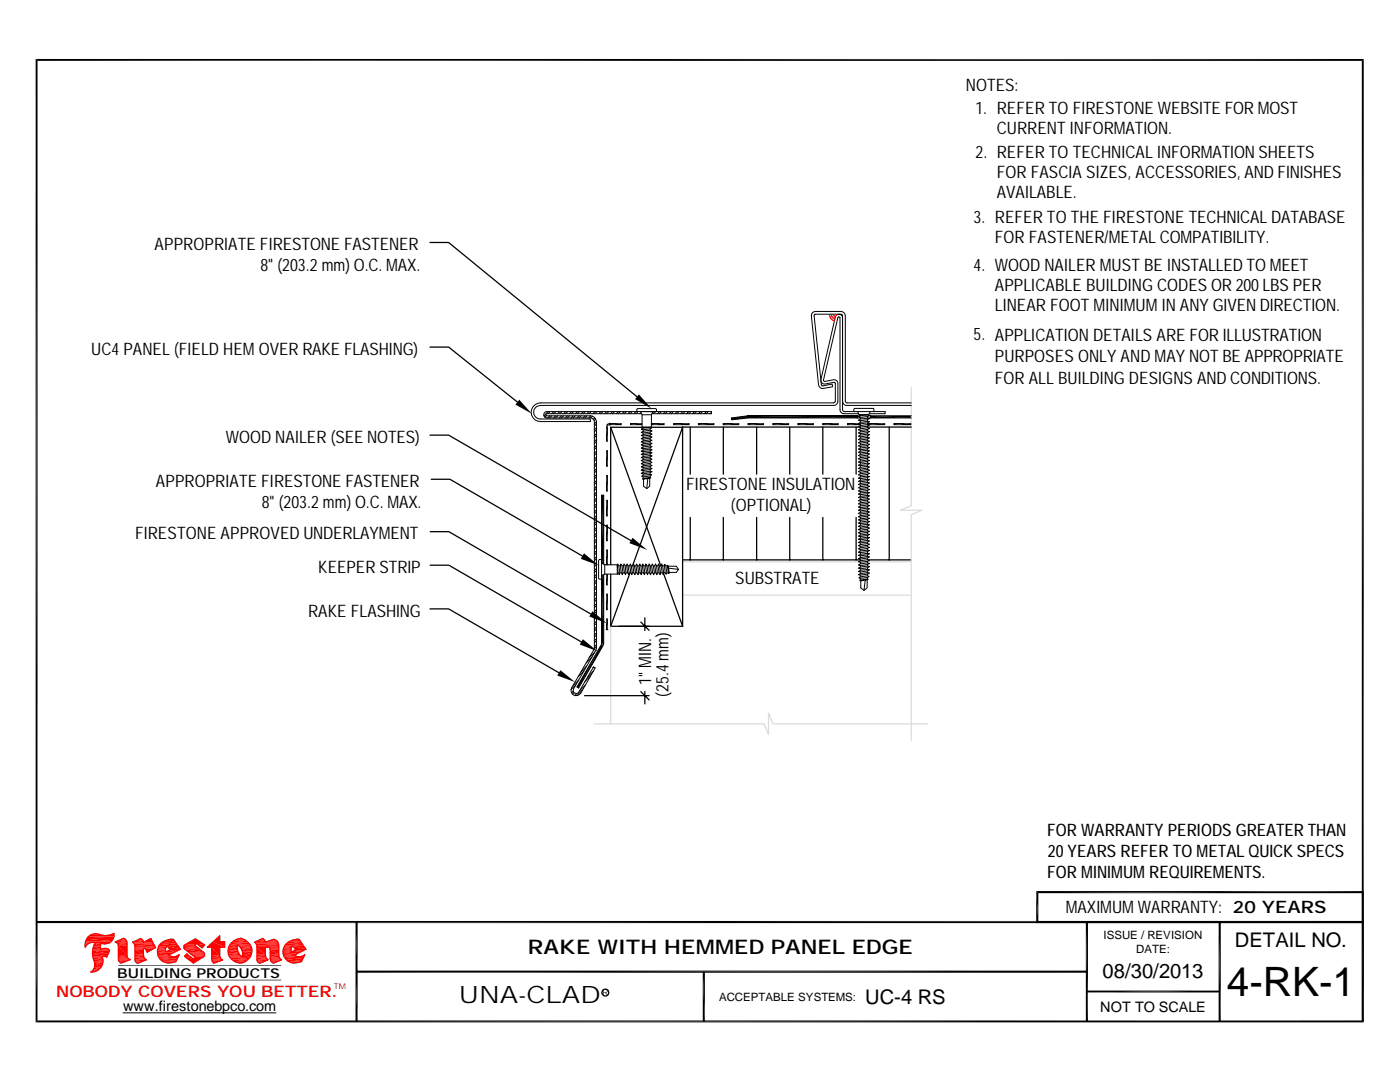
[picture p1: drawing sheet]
<svg xmlns="http://www.w3.org/2000/svg" width="279mm" height="216mm" viewBox="0 0 279 216" stroke-linecap="round" stroke-linejoin="round" font-family="sans-serif">
<g fill="none" stroke="#000" stroke-width=".25">
<path d="M85.8 48.4h3.7l37.6 30.8M85.8 69.3h3.7l13.8 10.9M85.8 86.8h3.7l36.4 21.1M86.1 95.6h3.7l26.4 15.4M121.9 85.3h14.3M121.9 85.3v27.4M121.9 85.3l10 27.6M136.2 85.2h35.5M137.8 85.2v9.4M144.4 85.2v9.4M151 85.2v9.4M157.6 85.2v9.4"/>
<path d="M164.2 85.2v9.4M170.9 85.2v9.4M173.1 85.2h8.8M177.5 85.2v26.5M85.9 106.1h3.7l28.3 16.4M85.9 112.8h3.7l26.4 15.3M121.9 114.6v10.4M125.7 114.3l-3.8 10.7M126.2 112.9l10-27.6v39.7M132.4 114.4l3.8 10.6M136.2 111.7h35.5M137.8 103.3v8.4"/>
<path d="M144.4 103.3v8.4M151 103.3v8.4M157.6 103.3v8.4M164.2 103.3v8.4M170.9 103.3v8.4M173.2 111.7h8.7M85.8 121.5h3.7l22 12.7M116.7 138.8h12.8M121.9 125h14.3M127.9 124.1l1.6 1.7M127.9 138l1.6 1.7M128.7 123.3v2.5"/>
<path d="M128.7 138v2.5"/>
</g>
<path d="M181.9 77.3v23.6l-2.2 .9h4.3l-2.1 .9v45M136.2 112.1h35.2M136.2 118.7h45.7M173.1 112.1h8.8M121.9 125v19.4M118.6 144.4h33.9l.9 2.2v-4.3l.9 2.1h30.9" fill="none" stroke="#dcdcdc" stroke-width=".25"/>
<g fill="none" stroke="#000" stroke-width=".2">
<path d="M168.1 63.4a.73 .73 0 0 0-.6-.7 .73 .73 0 0 0-.8 .5l-2.9 12.5a.73 .73 0 0 0 .9 .9l1.9-.3 .1 3.8-.1 .2-58.7 .1a1.86 1.86 0 0 0-1.9 1.9 1.86 1.86 0 0 0 1.9 1.8h9.9v-.5h-9.9a1.35 1.35 0 0 1-1.4-1.3 1.35 1.35 0 0 1 1.4-1.4h58.5a.87 .87 0 0 0 .8-.8v-3.6a.73 .73 0 0 0-.8-.7l-1.8 .3-.3-.1 2.9-12.6 .2-.2 .2 .2v18.3a.79 .79 0 0 0 .8 .8h3M109 82.9l-.3 .3M109.4 82.1l-.9 .9M109.7 83l-.4 .4M109.8 82.1l-.4 .4M110.1 83l-.4 .4M110.5 82.1l-.4 .4M110.9 83l-.4 .4M111 82.1l-.5 .4M111.3 83l-.4 .4M111.7 82.1l-.4 .4M112.1 83l-.5 .4"/>
<path d="M112.1 82.1l-.4 .4M112.5 83l-.4 .4M112.9 82.1l-.4 .4M113.2 83l-.4 .4M113.3 82.1l-.4 .4M113.6 83l-.4 .4M114 82.1l-.4 .4M114.4 83l-.4 .4M114.5 82.1l-.5 .4M114.8 83l-.4 .4M115.2 82.1l-.4 .4M115.6 83l-.5 .4"/>
<path d="M115.7 82.1l-.5 .4M116 83l-.4 .4M116.4 82.1l-.4 .4M116.8 83l-.5 .4M116.8 82.1l-.4 .4M117.1 83l-.3 .4M117.6 82.1l-.5 .4M117.9 83l-.4 .4M118 82.1l-.4 .4M118.2 83.1l-.3 .3M118.7 83.4l-.3 .3M118.7 82.1l-.4 .4"/>
<path d="M118.9 83.6l-.3 .3M119 84.6l-.4 .4M119 85.8l-.4 .4M119 86.9l-.4 .4M119 88.1l-.4 .4M119 89.3l-.4 .4M119 90.4l-.4 .4M119 91.6l-.4 .4M119 92.8l-.4 .4M119 93.9l-.4 .5M119 95.1l-.4 .4M119 96.3l-.4 .4"/>
<path d="M119 97.5l-.4 .4M119 98.6l-.4 .4M119 99.8l-.4 .4M119 84.2l-.4 .4M119 85.3l-.4 .5M119 86.5l-.4 .4M119 87.7l-.4 .4M119 88.9l-.4 .4M119 90l-.4 .4M119 91.2l-.4 .4M119 92.4l-.4 .4M119 93.5l-.4 .4"/>
<path d="M119 94.7l-.4 .4M119 95.9l-.4 .4M119 97l-.4 .5M119 98.2l-.4 .4M119 99.4l-.4 .4M119.1 82.1l-.4 .4M119.9 82.1l-.4 .4M120.3 82.1l-.4 .4M121.1 82.1l-.5 .4M121.5 82.1l-.4 .4M121.7 84.4v.4M122.3 82.1l-.5 .4"/>
<path d="M122.6 82.1l-.3 .4M123.4 82.1l-.4 .4M123.8 82.1l-.4 .4M124.6 82.1l-.4 .4M125 82.1l-.4 .4M125.7 82.1l-.4 .4M126.2 82.1l-.5 .4M126.9 82.1l-.4 .4M127.2 81.5h3.7l.1 .5-.1 .1h-3.7l-.1-.1zM127.2 82.1h-18.1a.64 .64 0 0 0-.6 .7 .64 .64 0 0 0 .6 .6h8.7a.79 .79 0 0 1 .8 .8v45.1l-4.5 7.9a1.05 1.05 0 0 0 .4 1.5 1.05 1.05 0 0 0 1.4-.4l2.9-5-.4-.2-2.9 5a.62 .62 0 0 1-.8 .2 .62 .62 0 0 1-.2-.8l4.5-8.2v-45.3M127.3 82.1l-.4 .4M127.8 82.1h14.2v.4h-11.9"/>
<path d="M127.8 82.1l.3 .7h1.9M127.9 82.3l-.2 .2M128 85.6l.4-.2 1.4-.1h.3l-.3 .3-1.4 .2zM128 86.3l.4-.2 1.4-.2 .3 .1-.3 .2-1.4 .2zM128 86.9l.4-.2 1.4-.2 .3 .1-.3 .2-1.4 .2zM128 87.5l.4-.2 1.4-.2 .3 .1-.3 .2-1.4 .2zM128 88.2l.4-.2 1.4-.2h.3l-.3 .3-1.4 .2zM128 88.8l.4-.2 1.4-.2 .3 .1-.3 .2-1.4 .2zM128 89.4l.4-.2 1.4-.2 .3 .1-.3 .2-1.4 .2zM128 90l.4-.2 1.4-.2 .3 .1-.3 .3-1.4 .1zM128 90.7l.4-.2 1.4-.2h.3l-.3 .3-1.4 .2zM128 91.3l.4-.2 1.4-.2 .3 .1-.3 .2-1.4 .2z"/>
<path d="M128 91.9l.4-.2 1.4-.2 .3 .1-.3 .2-1.4 .2zM128 92.5l.4-.2 1.4-.2 .3 .1-.3 .3-1.4 .2zM128 93.2l.4-.2 1.4-.2 .3 .1-.3 .2-1.4 .2zM128 93.8l.4-.2 1.4-.2 .3 .1-.3 .2-1.4 .2zM128 94.4l.4-.2 1.4-.2 .3 .1-.3 .2-1.4 .2zM128 82.5h-18.9l-.2 .3 .2 .2h8.7a1.27 1.27 0 0 1 1.2 1.2M128.1 95l.3-.2 1.6-.1-.2 .3-1.4 .2zM128.1 82.8v2.5M128.1 85.3l.3 .1M128.2 95.6l.2-.1 1.5-.2zM128.4 85.8v.3M128.4 86.4v.3"/>
<path d="M128.4 87v.3M128.4 87.6v.4M128.4 88.3v.3M128.4 88.9v.3M128.4 89.5v.3M128.4 90.1v.4M128.4 90.8v.3M128.4 91.4v.3M128.4 92v.3M128.4 92.7v.3M128.4 93.3v.3M128.4 93.9v.3"/>
<path d="M128.4 94.5v.3M128.4 95.2v.3M129.3 95.5l-.2 2M129.7 95.4v1.6l-.6 .5-.7-.5v-1.4M129.8 85.6v.3M129.8 86.2v.3M129.8 86.8v.3M129.8 87.4v.4M129.8 88.1v.3M129.8 88.7v.3M129.8 89.3v.3M129.8 90v.3"/>
<path d="M129.8 90.6v.3M129.8 91.2v.3M129.8 91.8v.3M129.8 92.5v.3M129.8 93.1v.3M129.8 93.7v.3M129.8 94.3v.4M129.8 95v.2M130 82.8v2.5h-1.9M130 84.4v.4M130.3 82.1l-.3 .7M130.4 82.1l-.2 .3"/>
<path d="M130.9 82.1l-.5 .4M131.6 82.1l-.4 .4M132 82.1l-.4 .4M132.8 82.1l-.5 .4M133.2 82.1l-.4 .4M133.9 82.1l-.4 .4M134.4 82.1l-.5 .4M135.1 82.1l-.4 .4M135.5 82.1l-.4 .4M136.3 82.1l-.5 .4M136.7 82.1l-.4 .4M137.5 82.1l-.5 .4"/>
<path d="M137.9 82.1l-.4 .4M138.6 82.1l-.4 .4M139 82.1l-.4 .4M139.8 82.1l-.4 .4M140.2 82.1l-.4 .4M141 82.1l-.5 .4M141.4 82.1l-.4 .4M142 82.3l-.3 .2M168.1 80.1a.87 .87 0 0 0 .9 .8h12.9M170.5 81.5h3.8l.1 .5-.1 .1h-3.8l-.1-.1zM171.1 83v.4M171.2 82.1l.2 .7h2"/>
<path d="M171.3 83.2l.4-.2 1.4-.2 .4 .1-.4 .2-1.4 .2zM171.7 100v.3l-.4 .2 .4 .1 1.4-.1 .4-.3-.4-.1-1.4 .2M171.7 99.4v.3l-.4 .2 .4 .1 1.4-.2 .4-.2-.4-.1-1.4 .2M171.7 98.7v.4l-.4 .2 .4 .1 1.4-.3 .4-.2-.4-.1-1.4 .3M171.7 98.1v.3l-.4 .2 .4 .1 1.4-.2 .4-.2-.4-.1-1.4 .2M171.7 97.5v.2l-.4 .3 .4 .1 1.4-.2 .4-.2-.4-.2-1.4 .2M171.7 96.8v.3l-.4 .2 .4 .2 1.4-.3 .4-.2-.4-.1-1.4 .2M171.7 96.1v.4l-.4 .2 .4 .1 1.4-.2 .4-.2-.4-.1-1.4 .2M171.7 95.5v.3l-.4 .3h.4l1.4-.2 .4-.2-.4-.1-1.4 .2M171.7 94.9v.3l-.4 .2 .4 .1 1.4-.2 .4-.2-.4-.1-1.4 .2M171.7 94.2v.3l-.4 .2 .4 .2 1.4-.2 .4-.3-.4-.1-1.4 .2M171.7 93.6v.3l-.4 .2 .4 .1 1.4-.2 .4-.2-.4-.1-1.4 .2"/>
<path d="M171.7 92.9v.4l-.4 .2 .4 .1 1.4-.2 .4-.2-.4-.2-1.4 .3M171.7 92.3v.3l-.4 .2 .4 .1 1.4-.1 .4-.3-.4-.1-1.4 .2M171.7 91.7v.3l-.4 .2 .4 .1 1.4-.2 .4-.2-.4-.1-1.4 .2M171.7 91v.3l-.4 .3 .4 .1 1.4-.3 .4-.2-.4-.1-1.4 .2M171.7 90.4v.3l-.4 .2 .4 .1 1.4-.2 .4-.2-.4-.1-1.4 .2M171.7 89.7v.3l-.4 .3 .4 .1 1.4-.2 .4-.2-.4-.2-1.4 .2M171.7 89.1v.3l-.4 .2 .4 .1 1.4-.2 .4-.2-.4-.1-1.4 .2M171.7 88.4v.4l-.4 .2 .4 .1 1.4-.2 .4-.3h-.4l-1.4 .2M171.7 87.8v.3l-.4 .2 .4 .1 1.4-.2 .4-.2-.4-.1-1.4 .2M171.7 87.2v.3l-.4 .2 .4 .1 1.4-.2 .4-.2-.4-.1-1.4 .2M171.7 86.5v.3l-.4 .2 .4 .2 1.4-.2 .4-.3-.4-.1-1.4 .2M171.7 85.9v.3l-.4 .2 .4 .1 1.4-.2 .4-.2-.4-.1-1.4 .2"/>
<path d="M171.7 85.2v.4l-.4 .2 .4 .1 1.4-.2 .4-.2-.4-.2-1.4 .3M171.7 84.6v.3l-.4 .2 .4 .1 1.4-.2 .4-.2-.4-.1-1.4 .2M171.7 83.9v.4l-.4 .2 .4 .1 1.4-.2 .4-.2-.4-.1-1.4 .2M171.7 83.3v.3l-.4 .3h.4l1.4-.2 .4-.2-.4-.1-1.4 .2M173.1 83.1v.3h8.8M173.1 83.7v.4M173.1 84.4v.4M173.1 85v.3M173.1 85.7v.3M173.1 86.3v.3M173.1 87v.3M173.1 87.6v.3"/>
<path d="M173.1 88.2v.4M173.1 88.9v.3M173.1 89.5v.3M173.1 90.2v.3M173.1 90.8v.3M173.1 91.4v.4M173.1 92.1v.3M173.1 92.8v.2M173.1 93.4v.3M173.1 94v.3M173.1 94.7v.3M173.1 95.3v.3"/>
<path d="M173.1 95.9v.4M173.1 96.6v.3M173.1 97.2v.3M173.1 97.9v.3M173.1 98.5v.3M173.1 99.1v.4M173.1 99.8v.3M173.4 83h8.5M173.7 82.1l-.3 .7h-2l.3 .2h-22.5l-3.2 .4v.4l3.3-.4h22.4M173.8 83v.4M174.3 82.1h2.4v.4h-3.2M181.9 80.4l-13-.1-.2-.3v-17.1a.88 .88 0 0 0-.8-.8h-5.2a.8 .8 0 0 0-.8 .9l1.5 13.8a.8 .8 0 0 0 .9 .7l1.9-.3-.1-.6-1.9 .4h-.2l-.1-.2-1.4-14 5.4-.1 .2 .2v18.8l.1 .3 .4 .1h1.9"/>
<path d="M119 101l-.4 .4M119 102.2l-.4 .3M119 103.3l-.4 .4M119 104.5l-.4 .4M119 105.6l-.4 .4M119 106.8l-.4 .4M119 108l-.4 .4M119 109.1l-.4 .5M119 110.3l-.4 .4M119 111.5l-.4 .4M119 112.6l-.4 .5M119 113.8l-.4 .5"/>
<path d="M119 115l-.4 .4M119 116.2l-.4 .4M119 117.3l-.4 .5M119 118.5l-.4 .4M119 119.7l-.4 .4M119 100.5l-.4 .5M119 101.7l-.4 .5M119 102.9l-.4 .4M119 104.1l-.4 .4M119 105.2l-.4 .4M119 106.4l-.4 .4M119 107.6l-.4 .4"/>
<path d="M119 108.8l-.4 .3M119 109.9l-.4 .4M119 111.1l-.4 .4M119 112.2l-.4 .4M119 113.4l-.4 .4M119 114.6l-.4 .4M119 115.7l-.4 .5M119 116.9l-.4 .4M119 118.1l-.4 .4M119 119.3l-.4 .4M119.5 111.8l.1-.2 .5 .2v3.7l-.2 .1-.4-.1zM120.1 112.4l.6 .3"/>
<path d="M120.1 111.8v-13h.4v13.8M120.5 114.6v13.8l-5 8.9-.4-.2 4.9-8.5 .1-13.1M120.7 112.7h2.5v1.9M120.7 112.7v1.9l-.6 .3M120.7 114.6h2.5M120.9 112.7h.4M123.3 112.5l.2 .4 .2 1.4-.1 .4-.2-.4-.2-1.4zM123.4 114.3l-.2 .3M123.5 112.9h.3M123.7 114.3h.3M123.9 112.5l.2 .4 .2 1.4-.1 .4-.2-.4-.2-1.4zM124.1 112.9h.3"/>
<path d="M124.3 114.3h.3M124.5 112.5l.3 .4 .1 1.4-.1 .4-.2-.4-.2-1.4zM124.8 112.9h.3M124.9 114.3h.4M125.1 112.5l.2 .4 .3 1.4-.1 .4-.2-.4-.2-1.4zM125.3 112.9h.4M125.6 114.3h.3M125.8 112.5l.2 .4 .2 1.4-.1 .4-.2-.4-.2-1.4zM126 112.9h.3M126.2 114.3h.3M126.4 112.5l.2 .4 .2 1.4-.1 .4-.2-.4-.2-1.4zM126.6 112.9h.3"/>
<path d="M126.8 114.3h.3M127 112.5l.3 .4 .2 1.4-.2 .4-.2-.4-.2-1.4zM127.3 112.9h.3M127.5 114.3h.3M127.7 112.5l.2 .4 .2 1.4-.1 .4-.2-.4-.2-1.4zM127.9 112.9h.3M128.1 114.3h.3M128.3 112.5l.2 .4 .2 1.4-.1 .4-.2-.4-.2-1.4zM128.5 112.9h.3M128.7 114.3h.3M128.9 112.5l.2 .4 .2 1.4-.1 .4-.2-.4-.2-1.4zM129.1 112.9h.4"/>
<path d="M129.3 114.3h.3M129.5 112.5l.3 .4 .2 1.4-.2 .4-.2-.4-.1-1.4zM129.8 112.9h.2M130 114.3h.3M130.2 112.5l.2 .4 .2 1.4-.1 .4-.2-.4-.3-1.4zM130.4 112.9h.3M130.6 114.3h.3M130.8 112.5l.2 .4 .2 1.4-.1 .4-.2-.4-.2-1.4zM131 112.9h.3M131.2 114.3h.3M131.4 112.5l.2 .4 .2 1.4-.1 .4-.2-.4-.2-1.4zM131.6 112.9h.4"/>
<path d="M131.8 114.3h.4M132 112.5l.2 .4 .3 1.4-.1 .4-.2-.4-.2-1.4zM132.2 112.9h.4M132.5 114.3h.3M132.7 112.6l.2 .3 .2 1.4-.1 .3-.2-.3zM132.9 112.9h.3M133.1 114.3h.3M133.3 112.8l.3 1.5-.1 .2zM133.3 113h1.7l.4 .6-.4 .6h-1.4M133.4 113.4l2 .2M171.3 103.8l.4-.3 1.4-.2 .4 .1-.4 .2-1.4 .2zM171.3 104.4l.4-.2 1.4-.2 .4 .1-.4 .2-1.4 .2z"/>
<path d="M171.3 105l.4-.2 1.4-.2 .4 .1-.4 .2-1.4 .3zM171.3 105.7l.4-.2 1.4-.3 .4 .2-.4 .2-1.4 .2zM171.3 113.4l.4-.2 1.4-.3 .4 .2-.4 .2-1.4 .2zM171.3 114l.4-.2 1.4-.2 .4 .1-.4 .2-1.4 .2zM171.3 114.7l.4-.2 1.4-.2h.4l-.4 .3-1.4 .2zM171.3 106.3l.4-.2 1.4-.2 .4 .1-.4 .2-1.4 .2zM171.3 107l.4-.2 1.4-.2h.4l-.4 .2-1.4 .3zM171.3 107.6l.4-.2 1.4-.2 .4 .1-.4 .2-1.4 .2zM171.3 108.2l.4-.2 1.4-.2 .4 .1-.4 .3-1.4 .1zM171.3 108.9l.4-.2 1.4-.2 .4 .1-.4 .2-1.4 .2zM171.3 109.5l.4-.2 1.4-.2 .4 .1-.4 .2-1.4 .2zM171.3 110.2l.4-.3 1.4-.1 .4 .1-.4 .2-1.4 .2z"/>
<path d="M171.3 110.8l.4-.2 1.4-.2 .4 .1-.4 .2-1.4 .2zM171.3 111.5l.4-.2 1.4-.3 .4 .1-.4 .2-1.4 .2zM171.3 112.1l.4-.2 1.4-.2 .4 .1-.4 .2-1.4 .2zM171.3 112.7l.4-.2 1.4-.2 .4 .1-.4 .2-1.4 .3zM171.4 115.3l.3-.2 1.4-.2 .3 .1-.3 .2zM171.6 115.8l1.7-.2zM171.7 102.6v.3l-.4 .2 .4 .1 1.4-.2 .4-.2-.4-.1-1.4 .2M171.7 101.9v.3l-.4 .2 .4 .2 1.4-.2 .4-.2-.4-.1-1.4 .1M171.7 101.3v.3l-.4 .2 .4 .1 1.4-.2 .4-.2-.4-.1-1.4 .2M171.7 100.6v.4l-.4 .2 .4 .1 1.4-.2 .4-.2-.4-.1-1.4 .2M171.7 103.2v.3M171.7 103.8v.4"/>
<path d="M171.7 104.5v.3M171.7 105.2v.3M171.7 105.8v.3M171.7 106.4v.4M171.7 107.1v.3M171.7 107.7v.3M171.7 108.3v.4M171.7 109v.3M171.7 109.6v.3M171.7 110.3v.3M171.7 110.9v.4M171.7 111.5v.4"/>
<path d="M171.7 112.2v.3M171.7 112.9v.3M171.7 113.5v.3M171.7 114.1v.4M171.7 114.8v.3M171.7 115.4v.3M172.7 115.7l-.3 2.1M173.1 115.7v1.6l-.7 .5-.6-.5v-1.4M173.1 100.5v.3M173.1 101.1v.3M173.1 101.7v.4M173.1 102.4v.3"/>
<path d="M173.1 103v.3M173.1 103.6v.4M173.1 104.3v.3M173.1 104.9v.3M173.1 105.6v.3M173.1 106.2v.4M173.1 106.8v.4M173.1 107.5v.3M173.1 108.2v.3M173.1 108.8v.3M173.1 109.4v.4M173.1 110.1v.3"/>
<path d="M173.1 110.7v.3M173.1 111.3v.4M173.1 112v.3M173.1 112.6v.3M173.1 113.3v.3M173.1 113.9v.4M173.1 114.6v.3M173.1 115.2v.3M114.4 137.9l-.3 .4M114.6 138.2l-.3 .3M114.9 136.7l-.9 .9M115.1 138.4l-.4 .4"/>
<path d="M115.5 135.7l-1.1 1.1M116.2 137.7l-1.1 1.1M116.5 133.9l-1.1 1.1M116.8 136.7l-1.1 1.1M117.1 132.9l-1.1 1.1M117.9 134.9l-1.2 1.1M118.2 131.1l-1.2 1.1M118.4 133.9l-1.1 1.1M118.5 133.1l-.2 .2M118.7 130.1l-1.1 1.1M119 120.9l-.4 .3M119 122l-.4 .4"/>
<path d="M119 123.2l-.4 .4M119 124.4l-.4 .4M119 125.5l-.4 .4M119 126.7l-.4 .4M119 127.8l-.4 .5M119 129l-.4 .5M119 120.4l-.4 .5M119 121.6l-.4 .4M119 122.8l-.4 .4M119 124l-.4 .4M119 125.1l-.4 .4M119 126.3l-.4 .4"/>
<path d="M119 127.5l-.4 .3M119 128.6l-.4 .4M120.9 125.6h.4"/>
</g>
<path d="M121.1 85.1v3M121.1 89.8v3.3M121.1 94.8v3.3M121.1 99.7v3.3M146 83.6h3.3M121.1 104.7v3.3M121.1 109.6v3.1M121.1 114.6v2.2M121.1 118.4v3.4M121.1 123.4v2.2" fill="none" stroke="#000" stroke-width=".38"/>
<g fill="none" stroke="#000" stroke-width=".42">
<path d="M120.3 98.8v13M121.7 84.6h2.4M125.7 84.6h2.4M130 84.6h2.6M134.3 84.6h3.3M139.3 84.6h3.3M144.2 84.6h3.3M146 83.2h25.1M149.2 84.6h3.3M154.1 84.6h3.4M159.1 84.6h3.3M164.1 84.6h3.3"/>
<path d="M169 84.6h2.7M173.1 84.6h3.6M173.8 83.2h8.1M178.3 84.6h3.6M120.3 115.5v12.9M243.4 184v19.8"/>
</g>
<g fill="#000">
<path d="M103.6 79.8l2.5 2.7-3.2-1.8zM127.5 78.7l2.5 2.8-3.3-1.9zM121 84.8l.4 .2-.5 .1zM121.3 84.5l.2 .4-.5-.1zM120.9 85.1l.5-.1-.1 .1zM121 84.8l.5 .1-.1 .1zM121.3 84.5l.4-.1v.4zM121.3 84.5l.4 .3-.2 .1zM116.5 110.4l3 2.4-3.6-1.3zM120.1 112.4h.4v.2zM120.1 111.8l.4 .6h-.4zM120.1 111.8h.4v.6z"/>
<path d="M120.1 114.9l.4 .6h-.4zM120.1 114.9h.4v.6zM120.1 114.9l.4-.3v.3zM126.2 107.3l3 2.4-3.6-1.3zM111.8 133.7l3 2.4-3.6-1.3zM115.1 137.1h.5l-.1 .2zM116.3 127.6l3 2.4-3.6-1.4zM118.2 122l2.9 2.4-3.5-1.4zM119.9 128.8l-4.3 8.3h-.5zM119.9 128.8h.5l-4.8 8.3zM120 128.6l.4 .1zM120 128.7l.4 .1h-.5z"/>
<path d="M120 128.7h.4v.1zM120.1 128.4l.4 .1h-.4zM120.1 128.4h.4v.1zM120.1 128.5l.3 .1zM120.1 128.5h.4z"/>
</g>
<path d="M165.5 62.7a1.24 1.24 0 0 0 1 1.3M165.9 62.7l.3 .8 .4 .1M166.3 62.7l.2 .4 .2 .1M166.7 62.7l.3 .2" fill="none" stroke="#f00" stroke-width=".25"/>
<g fill="#f00">
<path d="M52.1 187.4l.4-.2 .2 .2z"/>
<path d="M54.6 187.5h.1z"/>
<path d="M52 187.5h.7z"/>
<path d="M52.1 187.4l.6 .1z"/>
<path d="M54.2 187.6l.4-.1 .4 .1z"/>
<path d="M54.6 187.5l.4 .1z"/>
<path d="M51.5 187.7l.5-.2 .9 .2z"/>
<path d="M52 187.5h.7l.2 .2z"/>
<path d="M53.5 187.8l.7-.2 1.2 .2z"/>
<path d="M54.2 187.6h.8l.4 .2z"/>
</g>
<path d="M50.8 187.9h2.2" fill="none" stroke="#f00" stroke-width=".3"/>
<path d="M51.5 187.7h1.4l.1 .3z" fill="#f00"/>
<path d="M53 187.9h2.5" fill="none" stroke="#f00" stroke-width=".2"/>
<path d="M53.5 187.8h1.9l.1 .2z" fill="#f00"/>
<path d="M50.8 188h2.2M50.8 188.1h4.7M51 188.2h4.6M51.2 188.6h4.4M51.3 189h4.3M53.4 189h2.2" fill="none" stroke="#f00" stroke-width=".2"/>
<path d="M51.1 188.4h4.5" fill="none" stroke="#f00" stroke-width=".3"/>
<path d="M51.2 188.8h4.4" fill="none" stroke="#f00" stroke-width=".34"/>
<path d="M51.3 189h1.9z" fill="#f00"/>
<path d="M51.3 189h2.1M53.5 189h2.1" fill="none" stroke="#f00" stroke-width=".2"/>
<g fill="#f00">
<path d="M51.3 189l1.7 .1z"/>
<path d="M51.3 189h1.9z"/>
<path d="M53.7 189l1.9 .2h-1.8z"/>
<path d="M53.7 189h1.9v.2z"/>
<path d="M53.8 189.2l1.8 .3h-1.7z"/>
<path d="M53.8 189.2h1.8v.3z"/>
<path d="M53.9 189.5l1.7 .9h-1.7z"/>
<path d="M53.9 189.5h1.7v.9z"/>
<path d="M51.3 189.1l1.7 1.4h-1.7z"/>
<path d="M51.3 189.1h1.7v1.4z"/>
<path d="M53.9 190.4l1.8 .4h-1.8z"/>
<path d="M53.9 190.4h1.7l.1 .4z"/>
<path d="M51.3 190.5l1.7 .3h-1.7z"/>
<path d="M51.3 190.5h1.7v.3z"/>
<path d="M51.3 190.8l1.8 .3h-1.8z"/>
<path d="M51.3 190.8h1.7l.1 .3z"/>
<path d="M53.9 190.8l1.9 .3h-1.9z"/>
<path d="M53.9 190.8h1.8l.1 .3z"/>
<path d="M53.9 191.1l2 .2h-2z"/>
<path d="M53.9 191.1h1.9l.1 .2z"/>
</g>
<path d="M51.3 191.4h2.3M51.3 191.5h2.3M53.9 191.3h2.1M53.9 191.4h2.3" fill="none" stroke="#f00" stroke-width=".2"/>
<path d="M51.3 191.2h2" fill="none" stroke="#f00" stroke-width=".25"/>
<path d="M54 191.5l1.8 .2h-1.8z" fill="#f00"/>
<path d="M54 191.6h2.2" fill="none" stroke="#f00" stroke-width=".2"/>
<path d="M51.3 191.6l1.5 .3h-1.4z" fill="#f00"/>
<path d="M51.3 191.7h2.2" fill="none" stroke="#f00" stroke-width=".3"/>
<g fill="#f00">
<path d="M54 191.7l1.1 .3h-.9z"/>
<path d="M54 191.7h1.8l-.7 .3z"/>
<path d="M54.4 192.1h.4l-.2 .1z"/>
<path d="M54.2 192l.6 .1z"/>
<path d="M54.2 192h.9z"/>
<path d="M51.4 191.9l.8 .2h-.6z"/>
<path d="M51.4 191.9h1.4l-.6 .2z"/>
<path d="M51.8 192.2h.1z"/>
<path d="M51.6 192.1l.3 .1z"/>
<path d="M51.6 192.1h.6l-.3 .1z"/>
</g>
<path d="M50.8 188l1.7-.8 .5 .8 1.7-.6a1.18 1.18 0 0 1 .9 1.2l.2 2.5 .4 .4-1.6 .7-.4-.2-.3-.7v-1.8l-.2-.5h-.3l-.4 .1v1.4l.1 .6 .5 .4-1.8 .7-.4-.3-.1-.3-.1-3z" fill="none" stroke="#f00" stroke-width=".25"/>
<g fill="#f00">
<path d="M18.7 186.4h.8z"/>
<path d="M18.5 186.4h1.4z"/>
<path d="M18.7 186.4h1.2z"/>
<path d="M18.2 186.5h1.9z"/>
<path d="M18.5 186.4l1.6 .1z"/>
</g>
<path d="M18.1 186.5h2.1" fill="none" stroke="#f00" stroke-width=".2"/>
<g fill="#f00">
<path d="M21.8 186.6l.8-.3 .1 .3z"/>
<path d="M22.6 186.3l.1 .3z"/>
<path d="M21.1 186.7h1.6z"/>
<path d="M21.8 186.6l.9 .1z"/>
</g>
<path d="M17.9 186.6h2.6" fill="none" stroke="#f00" stroke-width=".2"/>
<g fill="#f00">
<path d="M20.9 186.7h1.8z"/>
<path d="M21.1 186.7h1.6z"/>
</g>
<path d="M17.7 186.8h5.1M17.9 186.7h3" fill="none" stroke="#f00" stroke-width=".2"/>
<g fill="#f00">
<path d="M17.7 186.9l4.9 .4h-5.3z"/>
<path d="M17.7 186.9h5l-.1 .4z"/>
</g>
<path d="M17.3 187.3h5.3" fill="none" stroke="#f00" stroke-width=".2"/>
<g fill="#f00">
<path d="M17.3 187.3l5 .5h-5.2z"/>
<path d="M17.3 187.3h5.3l-.3 .5z"/>
</g>
<path d="M17.1 187.8h5.2" fill="none" stroke="#f00" stroke-width=".2"/>
<path d="M17 187.9h5.2" fill="none" stroke="#f00" stroke-width=".21"/>
<g fill="#f00">
<path d="M17 188l1.1 .1z"/>
<path d="M17 188h1.5z"/>
</g>
<path d="M18.5 188.1h3.5M18.9 188.1h3M18.9 188.2h2.9" fill="none" stroke="#f00" stroke-width=".2"/>
<g fill="#f00">
<path d="M17 188.1l.7 .2h-.7z"/>
<path d="M17 188.1h1.1l-.4 .2z"/>
<path d="M20.6 188.3h.8z"/>
<path d="M20.1 188.3h1.3z"/>
<path d="M20.1 188.3h1.4z"/>
<path d="M17 188.3l.5 .1h-.5z"/>
<path d="M17 188.3h.7l-.2 .1z"/>
<path d="M17 188.4l.3 .2h-.3z"/>
<path d="M17 188.4h.5l-.2 .2z"/>
<path d="M18.9 188.3l1.1 .5h-1.3z"/>
<path d="M18.9 188.3h1.2l-.1 .5z"/>
<path d="M17 188.8v.2z"/>
<path d="M18.7 188.8h1.3z"/>
<path d="M17 188.6l.1 .2z"/>
<path d="M17 188.6h.3l-.2 .2z"/>
<path d="M20.5 189.3h.8z"/>
<path d="M20.5 189.3h1z"/>
<path d="M20.2 189.4l.3-.1 1.2 .1z"/>
<path d="M20.5 189.3h1l.2 .1z"/>
<path d="M18.7 188.8l1.4 .6h-1.6z"/>
<path d="M18.7 188.8h1.3l.1 .6z"/>
<path d="M20.2 189.4l1.5 .1z"/>
<path d="M18.5 189.4l1.6 .1z"/>
</g>
<path d="M18.5 189.5h3.3M18.5 189.6h3.4" fill="none" stroke="#f00" stroke-width=".2"/>
<g fill="#f00">
<path d="M18.5 189.7l3.1 .6h-3.1z"/>
<path d="M18.5 189.7h3.4l-.3 .6z"/>
<path d="M18.5 190.3l2.9 .5h-2.9z"/>
<path d="M18.5 190.3h3.1l-.2 .5z"/>
<path d="M20.7 190.8h.7z"/>
<path d="M21.1 190.9h.2z"/>
<path d="M21 190.8l.3 .1z"/>
<path d="M21 190.8h.4z"/>
<path d="M18.5 190.8l1.9 .1h-1.9z"/>
</g>
<path d="M18.5 190.9h2.2" fill="none" stroke="#f00" stroke-width=".2"/>
<g fill="#f00">
<path d="M18.5 190.9l1.9 .2h-1.9z"/>
<path d="M18.5 190.9h1.9v.2z"/>
<path d="M18.5 191.1l2 .3h-1.9z"/>
<path d="M18.5 191.1h1.9l.1 .3z"/>
<path d="M18.6 191.4l2 .4h-1.8z"/>
<path d="M18.6 191.4h1.9l.1 .4z"/>
<path d="M18.8 191.8l1.8 .1h-1.8z"/>
<path d="M18.8 191.8h1.8v.1z"/>
<path d="M18.8 191.9l1.7 .2h-1.6z"/>
<path d="M18.8 191.9h1.8l-.1 .2z"/>
<path d="M18.9 192.1l1.5 .3h-1.5z"/>
<path d="M18.9 192.1h1.6l-.1 .3z"/>
<path d="M18.9 192.4h1.5z"/>
<path d="M18.9 192.4l1.3 .6h-1.4z"/>
<path d="M18.9 192.4h1.5l-.2 .6z"/>
<path d="M18.8 193h1.3z"/>
<path d="M18.8 193h1.4z"/>
<path d="M18.8 193l1 .4h-1.2z"/>
<path d="M18.8 193h1.3l-.3 .4z"/>
<path d="M18.6 193.4l.9 .2h-.9z"/>
<path d="M18.6 193.4h1.2l-.3 .2z"/>
<path d="M18.4 193.8l.2-.2 .7 .2z"/>
<path d="M18.6 193.6h.9l-.2 .2z"/>
<path d="M18.2 193.9h.5z"/>
<path d="M18.2 193.9l.2-.1 .3 .1z"/>
<path d="M18.4 193.8h.9l-.6 .1z"/>
</g>
<path d="M17 189h.1M17.7 186.9a2.26 2.26 0 0 1 2.5-.3l.7 .1 .9-.1 .9-.3a1.86 1.86 0 0 1-2.6 2v1.2a1.35 1.35 0 0 1 1.8 .2l-.6 1.3-.6-.2-.3 .1a2.26 2.26 0 0 1-2.3 3.1 1.81 1.81 0 0 0 .7-2.2 4.1 4.1 0 0 1 .2-3.7 1.56 1.56 0 0 0-2 .9 2.26 2.26 0 0 1 .7-2.1z" fill="none" stroke="#f00" stroke-width=".25"/>
<g fill="#f00">
<path d="M34.3 187.4h.3z"/>
<path d="M34.1 187.4h.5z"/>
<path d="M33.2 187.6l.9-.2 .7 .2z"/>
<path d="M34.1 187.4h.5l.2 .2z"/>
</g>
<path d="M32.5 187.8h2.5" fill="none" stroke="#f00" stroke-width=".38"/>
<path d="M33.2 187.6h1.6l.2 .4z" fill="#f00"/>
<path d="M32 188.2h3.3" fill="none" stroke="#f00" stroke-width=".38"/>
<path d="M31.7 188.6h3.8" fill="none" stroke="#f00" stroke-width=".42"/>
<g fill="#f00">
<path d="M31.7 188.8l1.6 .1h-1.7z"/>
<path d="M31.7 188.8h1.7l-.1 .1z"/>
<path d="M31.6 188.9l1.6 .1z"/>
<path d="M31.6 188.9h1.7z"/>
<path d="M31.6 189l1.4 .3h-1.5z"/>
<path d="M31.6 189h1.6l-.2 .3z"/>
<path d="M33.4 188.8l2.6 .6h-2.1z"/>
<path d="M33.4 188.8h2.1l.5 .6z"/>
</g>
<path d="M33.9 189.4h2.1" fill="none" stroke="#f00" stroke-width=".2"/>
<g fill="#f00">
<path d="M31.5 189.3l1.5 .2h-1.5z"/>
<path d="M31.5 189.3h1.5v.2z"/>
<path d="M33.9 189.4l1.9 .1z"/>
</g>
<path d="M33.9 189.5h2" fill="none" stroke="#f00" stroke-width=".2"/>
<g fill="#f00">
<path d="M33.7 189.6h1.9z"/>
<path d="M34 189.5h1.8z"/>
<path d="M31.5 189.5l1.5 .1h-1.6z"/>
<path d="M31.5 189.5h1.5v.1z"/>
<path d="M33.1 189.9l.6-.3 1.3 .3z"/>
<path d="M33.7 189.6h1.9l-.6 .3z"/>
<path d="M31.4 189.6l1.7 .3h-1.7z"/>
<path d="M31.4 189.6h1.6l.1 .3z"/>
</g>
<path d="M31.4 190h3.6" fill="none" stroke="#f00" stroke-width=".2"/>
<g fill="#f00">
<path d="M35.6 190.6l.2-.1z"/>
<path d="M31.4 190.1l2.3 .5h-2.2z"/>
<path d="M31.4 190.1h3.2l-.9 .5z"/>
<path d="M35.5 190.7l.1-.1 .1 .1z"/>
<path d="M35.6 190.6l.1 .1z"/>
</g>
<path d="M31.5 190.7h2.4" fill="none" stroke="#f00" stroke-width=".2"/>
<g fill="#f00">
<path d="M35.1 190.8l.4-.1 .1 .1z"/>
<path d="M35.5 190.7h.2l-.1 .1z"/>
<path d="M35.1 190.8h.5z"/>
</g>
<path d="M31.6 190.8h2.5" fill="none" stroke="#f00" stroke-width=".2"/>
<g fill="#f00">
<path d="M34.6 190.9h1z"/>
<path d="M35.1 190.8h.5z"/>
</g>
<path d="M31.6 190.9h3M32.3 191.8h2.9" fill="none" stroke="#f00" stroke-width=".2"/>
<path d="M31.7 191.1h3.9" fill="none" stroke="#f00" stroke-width=".38"/>
<path d="M31.9 191.5h3.5" fill="none" stroke="#f00" stroke-width=".42"/>
<path d="M32.6 191.9l1.9 .1h-1.6z" fill="#f00"/>
<path d="M32.6 192h2.5" fill="none" stroke="#f00" stroke-width=".2"/>
<g fill="#f00">
<path d="M32.9 192l1.4 .1z"/>
<path d="M32.9 192h1.6z"/>
<path d="M33.2 192.1h1z"/>
<path d="M33.1 192.1h1.1z"/>
<path d="M33.1 192.1h1.2z"/>
</g>
<path d="M36 189.4l-1.4-2a2.88 2.88 0 0 0-3.2 2.3 2.26 2.26 0 0 0 2.8 2.4l.9-.2 .7-1.4a1.67 1.67 0 0 1-2.1 .1l2.2-1.2" fill="none" stroke="#f00" stroke-width=".25"/>
<g fill="#f00">
<path d="M28 187.3h.2z"/>
<path d="M27.7 187.5l.3-.2 .4 .2z"/>
<path d="M28 187.3l.4 .2z"/>
<path d="M27.1 187.7l.6-.2 .9 .2z"/>
<path d="M27.7 187.5h.7l.2 .2z"/>
<path d="M28.7 188l1.3-.7 .5 .7z"/>
<path d="M30 187.3l.5 .7z"/>
</g>
<path d="M26.5 187.9h2.1" fill="none" stroke="#f00" stroke-width=".3"/>
<g fill="#f00">
<path d="M27.1 187.7h1.5v.3z"/>
<path d="M28.7 188h1.8z"/>
</g>
<path d="M26.5 188h2.1M26.9 189h4.1M26.9 189.1h4.1M26.9 189.2h4.1" fill="none" stroke="#f00" stroke-width=".2"/>
<path d="M26.5 188.2h4.1" fill="none" stroke="#f00" stroke-width=".21"/>
<path d="M26.7 188.4h4.1" fill="none" stroke="#f00" stroke-width=".3"/>
<path d="M26.9 188.7h4" fill="none" stroke="#f00" stroke-width=".38"/>
<g fill="#f00">
<path d="M26.9 189.2l1.8 .1z"/>
<path d="M26.9 189.2h2z"/>
<path d="M28.9 189.2l1.7 .2h-1.6z"/>
<path d="M28.9 189.2h1.8l-.1 .2z"/>
<path d="M29 189.4h1.5z"/>
<path d="M29 189.4h1.6z"/>
<path d="M29.1 189.4h1.3z"/>
<path d="M29.1 189.4h1.4z"/>
<path d="M26.9 189.3l1.7 .1h-1.7z"/>
<path d="M26.9 189.3h1.8l-.1 .1z"/>
<path d="M29.1 189.4l.3 .6z"/>
<path d="M29.1 189.4h1.3l-1 .6z"/>
<path d="M26.9 189.4l1.7 1.1h-1.7z"/>
<path d="M26.9 189.4h1.7v1.1z"/>
<path d="M26.9 190.5l1.8 .3h-1.8z"/>
<path d="M26.9 190.5h1.7l.1 .3z"/>
<path d="M26.9 190.8l1.8 .3h-1.8z"/>
<path d="M26.9 190.8h1.8v.3z"/>
</g>
<path d="M26.9 191.2h2.1" fill="none" stroke="#f00" stroke-width=".25"/>
<path d="M26.9 191.4h2.3M26.9 191.5h2.3" fill="none" stroke="#f00" stroke-width=".2"/>
<path d="M26.9 191.6l1.5 .3h-1.4z" fill="#f00"/>
<path d="M26.9 191.7h2.3" fill="none" stroke="#f00" stroke-width=".3"/>
<g fill="#f00">
<path d="M27.2 192.1h.7l-.4 .1z"/>
<path d="M27 191.9l.9 .2h-.7z"/>
<path d="M27 191.9h1.4l-.5 .2z"/>
<path d="M24.3 187.4l.4-.2 .3 .2z"/>
<path d="M23.6 187.7l.7-.3 1 .3z"/>
<path d="M24.3 187.4h.7l.3 .3z"/>
</g>
<path d="M23 187.8h2.3" fill="none" stroke="#f00" stroke-width=".25"/>
<path d="M23.6 187.7h1.7v.3z" fill="#f00"/>
<path d="M23 188h2.4M23.2 188.1h2.2" fill="none" stroke="#f00" stroke-width=".2"/>
<path d="M23.3 188.3h2.1" fill="none" stroke="#f00" stroke-width=".25"/>
<g fill="#f00">
<path d="M23.5 188.4l1.9 .3h-1.8z"/>
<path d="M23.5 188.4h1.9v.3z"/>
<path d="M23.6 188.7l1.8 2h-1.8z"/>
<path d="M23.6 188.7h1.8v2z"/>
<path d="M23.6 190.7l1.8 .3h-1.8z"/>
<path d="M23.6 190.7h1.8v.3z"/>
<path d="M23.6 191l2 .2h-2z"/>
<path d="M23.6 191h1.8l.2 .2z"/>
</g>
<path d="M23.6 191.3h2.1M23.6 191.3h2.2M23.6 191.4h2.4" fill="none" stroke="#f00" stroke-width=".2"/>
<path d="M23.6 191.5l1.9 .2h-1.8z" fill="#f00"/>
<path d="M23.6 191.6h2.4" fill="none" stroke="#f00" stroke-width=".21"/>
<g fill="#f00">
<path d="M23.9 192h.8l-.5 .2z"/>
<path d="M23.7 191.7l1 .3h-.8z"/>
<path d="M23.7 191.7h1.8l-.8 .3z"/>
</g>
<path d="M23 188l1.7-.8 .3 .2 .4 .7v2.6a.81 .81 0 0 0 .6 .8l-1.8 .7-.3-.2-.3-.7v-2.6l-.3-.6zM26.5 188l1.6-.8 .5 .5v.3l1.5-.7 .9 1.8-1.6 .9-.3-.6-.2-.2-.2 .1a2.48 2.48 0 0 0 .3 2l.2 .2-1.7 .7-.5-.3-.1-3.3zM31 189.1h.1M33.2 189l.2-.2 .6 .7-.9 .4-.1-.6z" fill="none" stroke="#f00" stroke-width=".25"/>
<g fill="#f00">
<path d="M37.3 188.3l1.7-1 1.4 1z"/>
<path d="M39 187.3l1.4 1z"/>
<path d="M39.2 188.3h1.2z"/>
<path d="M37.3 188.3h1.9z"/>
<path d="M36.9 188.5l.4-.2 1.6 .2z"/>
<path d="M37.3 188.3h1.9l-.3 .2z"/>
<path d="M36.9 188.5l1.9 .1z"/>
<path d="M36.9 188.5h2z"/>
<path d="M39.2 188.3l1.6 .3h-1.2z"/>
<path d="M39.2 188.3h1.2l.4 .3z"/>
<path d="M36.8 188.6h2z"/>
<path d="M36.9 188.6h1.9z"/>
<path d="M39.6 188.6h1.2z"/>
</g>
<path d="M36.7 188.6h2.2" fill="none" stroke="#f00" stroke-width=".2"/>
<path d="M36.7 188.8h2.5" fill="none" stroke="#f00" stroke-width=".25"/>
<g fill="#f00">
<path d="M39.7 188.6l.6 .5z"/>
<path d="M39.7 188.6h1.1l-.5 .5z"/>
</g>
<path d="M36.7 189.1h2.9" fill="none" stroke="#f00" stroke-width=".25"/>
<path d="M36.7 189.3h3.1" fill="none" stroke="#f00" stroke-width=".21"/>
<g fill="#f00">
<path d="M36.9 189.4l3.7 .6h-2.9z"/>
<path d="M36.9 189.4h2.9l.8 .6z"/>
</g>
<path d="M37.7 190.1h3.1" fill="none" stroke="#f00" stroke-width=".21"/>
<path d="M37.9 190.4h3" fill="none" stroke="#f00" stroke-width=".25"/>
<path d="M38.3 190.6h2.6" fill="none" stroke="#f00" stroke-width=".21"/>
<g fill="#f00">
<path d="M37.3 190.4l.5 .4h-1z"/>
<path d="M37.3 190.4l.5 .4z"/>
<path d="M36.8 190.8h1.1z"/>
</g>
<path d="M38.6 190.8h2.2" fill="none" stroke="#f00" stroke-width=".21"/>
<g fill="#f00">
<path d="M38.8 190.9l1.6 .2h-1.4z"/>
<path d="M38.8 190.9h1.8l-.2 .2z"/>
<path d="M39 191.1h1.4z"/>
<path d="M39 191.1h1.3z"/>
<path d="M36.8 190.8l1.8 .5h-1.1z"/>
<path d="M36.8 190.8h1.1l.7 .5z"/>
<path d="M38.6 191.3l.4-.2 .9 .2z"/>
<path d="M39 191.1h1.3l-.4 .2z"/>
<path d="M38.6 191.3h1.3z"/>
<path d="M37.5 191.3h1.1z"/>
<path d="M37.5 191.3l1.1 .9z"/>
<path d="M37.5 191.3h2.4l-1.3 .9z"/>
<path d="M42.6 187.9l1.3-1.2v1.2z"/>
<path d="M42.5 187.9h1.4z"/>
<path d="M42.6 187.9h1.3z"/>
</g>
<path d="M42.5 188h2.3" fill="none" stroke="#f00" stroke-width=".2"/>
<g fill="#f00">
<path d="M41.4 189l1.1-1 2.3 1z"/>
<path d="M42.5 188h2.3v1z"/>
</g>
<path d="M41.4 189h3.4" fill="none" stroke="#f00" stroke-width=".2"/>
<g fill="#f00">
<path d="M42.2 189h1.7z"/>
<path d="M42.2 189l1.7 .1z"/>
<path d="M42.2 189.1l1.7 1.5h-1.7z"/>
<path d="M42.2 189.1h1.7v1.5z"/>
<path d="M42.2 190.6l1.7 .4h-1.7z"/>
<path d="M42.2 190.6h1.7v.4z"/>
<path d="M42.2 191l1.9 .3h-1.9z"/>
<path d="M42.2 191h1.7l.2 .3z"/>
<path d="M42.2 191.3l2 .1z"/>
</g>
<path d="M42.2 191.5h2.2" fill="none" stroke="#f00" stroke-width=".2"/>
<path d="M42.3 191.6l1.7 .1h-1.7z" fill="#f00"/>
<path d="M42.3 191.6h2.1" fill="none" stroke="#f00" stroke-width=".2"/>
<g fill="#f00">
<path d="M42.5 192h.8l-.6 .2z"/>
<path d="M42.3 191.7l1 .3h-.8z"/>
<path d="M42.3 191.7h1.7l-.7 .3z"/>
</g>
<path d="M36 189.4h-.1M36.8 190.8h.1M36.9 188.5l2.1-1.2 1.8 1.3-.5 .5-1.1-.8-.4 .3 1.8 1.4a.57 .57 0 0 1 0 .9l-2 1.3-1.8-1.4 .5-.4 1.3 .9 .4-.2-2.1-1.7a.54 .54 0 0 1 0-.9zM37.3 190.4h.1M40.3 189.1h.1M41.4 189l2.5-2.3v1.2h.9v1.1h-.9v2l.2 .3 .3 .3-1.7 .6-.4-.5-.1-2.7zM46.2 188.1l.5-.4a1.87 1.87 0 0 1 2.9 .4 2.39 2.39 0 0 1 0 3.4 2.39 2.39 0 0 1-3.4 0 2.39 2.39 0 0 1 0-3.4zM47.4 188.5a2.24 2.24 0 0 1 .9 2.5 2.32 2.32 0 0 1-.9-2.5zM57.2 188.2a3.7 3.7 0 0 1 2.5-.8l1.3 2-2.2 1.2a1.6 1.6 0 0 0 2-.1l-.6 1.4a2.48 2.48 0 0 1-3.7-1.6 2.31 2.31 0 0 1 .7-2.1z" fill="none" stroke="#f00" stroke-width=".25"/>
<g fill="#f00">
<path d="M59.4 187.4h.3z"/>
<path d="M59.2 187.4h.5z"/>
<path d="M58.4 187.6l.8-.2 .6 .2z"/>
<path d="M59.2 187.4h.5l.1 .2z"/>
</g>
<path d="M57.7 187.7h2.3" fill="none" stroke="#f00" stroke-width=".3"/>
<path d="M58.4 187.6h1.4l.2 .3z" fill="#f00"/>
<path d="M57.2 188h3" fill="none" stroke="#f00" stroke-width=".34"/>
<path d="M56.9 188.4h3.6" fill="none" stroke="#f00" stroke-width=".42"/>
<path d="M56.8 188.7h3.8" fill="none" stroke="#f00" stroke-width=".2"/>
<g fill="#f00">
<path d="M56.8 188.8l1.5 .2h-1.6z"/>
<path d="M56.8 188.8h1.7l-.2 .2z"/>
<path d="M56.7 189l1.5 .2h-1.6z"/>
<path d="M56.7 189h1.6l-.1 .2z"/>
<path d="M56.6 189.2l1.5 .1z"/>
<path d="M56.6 189.2h1.6z"/>
<path d="M58.5 188.8l2.5 .6h-2.1z"/>
<path d="M58.5 188.8h2.1l.4 .6z"/>
</g>
<path d="M58.9 189.4h2.1" fill="none" stroke="#f00" stroke-width=".2"/>
<path d="M59 189.4l1.9 .1z" fill="#f00"/>
<path d="M59 189.5h2" fill="none" stroke="#f00" stroke-width=".2"/>
<g fill="#f00">
<path d="M56.6 189.3l1.5 .3h-1.6z"/>
<path d="M56.6 189.3h1.5v.3z"/>
<path d="M58.6 189.7l.4-.2 1.5 .2z"/>
<path d="M59 189.5h1.9l-.4 .2z"/>
<path d="M56.5 189.6l1.6 .1h-1.6z"/>
<path d="M56.5 189.6h1.6v.1z"/>
<path d="M58.2 189.9l.4-.2 1.4 .2z"/>
<path d="M58.6 189.7h1.9l-.5 .2z"/>
<path d="M56.5 189.7l1.7 .2h-1.7z"/>
<path d="M56.5 189.7h1.6l.1 .2z"/>
</g>
<path d="M56.5 190.1h3.5" fill="none" stroke="#f00" stroke-width=".38"/>
<path d="M60.7 190.6l.1-.1z" fill="#f00"/>
<path d="M56.5 190.5h2.8" fill="none" stroke="#f00" stroke-width=".25"/>
<g fill="#f00">
<path d="M60.5 190.7l.2-.1v.1z"/>
<path d="M60.7 190.6v.1z"/>
<path d="M60.2 190.8l.3-.1 .2 .1z"/>
<path d="M60.5 190.7h.2v.1z"/>
</g>
<path d="M56.6 190.7h2.6" fill="none" stroke="#f00" stroke-width=".25"/>
<g fill="#f00">
<path d="M60 190.9h.7z"/>
<path d="M60.2 190.8l.5 .1z"/>
</g>
<path d="M56.7 190.9h2.7" fill="none" stroke="#f00" stroke-width=".2"/>
<g fill="#f00">
<path d="M59.7 190.9h.9z"/>
<path d="M60 190.9h.7z"/>
</g>
<path d="M56.7 190.9h3M57.4 191.8h2.8" fill="none" stroke="#f00" stroke-width=".2"/>
<path d="M56.7 191.1h3.9M57 191.6h3.4" fill="none" stroke="#f00" stroke-width=".42"/>
<path d="M57.7 191.9l1.9 .1h-1.6z" fill="#f00"/>
<path d="M57.7 192h2.5" fill="none" stroke="#f00" stroke-width=".2"/>
<g fill="#f00">
<path d="M58 192l1.4 .1z"/>
<path d="M58 192h1.6z"/>
<path d="M58.3 192.1h1z"/>
<path d="M58.2 192.1h1.1z"/>
<path d="M58.2 192.1h1.2z"/>
</g>
<path d="M58.3 189l.2-.2 .5 .7-.8 .4-.1-.3z" fill="none" stroke="#f00" stroke-width=".25"/>
<g fill="#f00">
<path d="M47.4 187.4l.7-.2 .4 .2z"/>
<path d="M47 187.5l.4-.1 1.5 .1z"/>
<path d="M47.4 187.4h1.1l.4 .1z"/>
</g>
<path d="M46.2 188.1h3.4M46.7 187.6h2.4M47.4 188.6h2.6" fill="none" stroke="#f00" stroke-width=".2"/>
<path d="M46.2 187.9h3.4" fill="none" stroke="#f00" stroke-width=".42"/>
<path d="M45.9 188.3h4.1" fill="none" stroke="#f00" stroke-width=".38"/>
<g fill="#f00">
<path d="M45.8 188.6h1.6z"/>
<path d="M45.9 188.5l1.5 .1z"/>
</g>
<path d="M47.5 188.7h2.6" fill="none" stroke="#f00" stroke-width=".3"/>
<g fill="#f00">
<path d="M45.8 188.6l1.5 .5h-1.7z"/>
<path d="M45.8 188.6h1.6l-.1 .5z"/>
<path d="M45.6 189.1h1.7z"/>
</g>
<path d="M47.8 189h2.4" fill="none" stroke="#f00" stroke-width=".3"/>
<path d="M48 189.3h2.2" fill="none" stroke="#f00" stroke-width=".2"/>
<g fill="#f00">
<path d="M45.6 189.1l1.8 .5h-1.9z"/>
<path d="M45.6 189.1h1.7l.1 .5z"/>
<path d="M45.5 189.6l1.9 .1z"/>
<path d="M48.2 189.4l2.1 .4h-2z"/>
<path d="M48.2 189.4h2l.1 .4z"/>
<path d="M48.3 189.8l2 .1z"/>
<path d="M45.5 189.7l2.1 .5h-2z"/>
<path d="M45.5 189.7h1.9l.2 .5z"/>
</g>
<path d="M45.6 190.2h2.1" fill="none" stroke="#f00" stroke-width=".2"/>
<g fill="#f00">
<path d="M48.4 189.9l1.8 .5h-1.8z"/>
<path d="M48.4 189.9h1.9l-.1 .5z"/>
<path d="M48.4 190.4h1.8z"/>
</g>
<path d="M45.6 190.4h2.3" fill="none" stroke="#f00" stroke-width=".38"/>
<path d="M45.7 190.8h2.5" fill="none" stroke="#f00" stroke-width=".25"/>
<g fill="#f00">
<path d="M48.4 190.4l1.5 .6h-1.6z"/>
<path d="M48.4 190.4h1.8l-.3 .6z"/>
</g>
<path d="M45.8 190.9h2.5M45.9 191h4M46.2 191.4h3.4M46.7 191.8h2.4" fill="none" stroke="#f00" stroke-width=".2"/>
<path d="M45.9 191.2h4" fill="none" stroke="#f00" stroke-width=".38"/>
<path d="M46.3 191.6h3.2" fill="none" stroke="#f00" stroke-width=".34"/>
<path d="M46.8 191.8l1.8 .3h-1.3z" fill="#f00"/>
<path d="M46.8 191.9h2.3" fill="none" stroke="#f00" stroke-width=".25"/>
<g fill="#f00">
<path d="M47.4 192.1h1.2l-.6 .1z"/>
<path d="M47.3 192.1h1.3z"/>
</g>
<path d="M23.6 192.7h32.5M23.6 195.6h32.5M24.6 202.1h30.5" fill="none" stroke="#000" stroke-width=".2"/>
<path d="M7.1 12h265.1M7.3 11.8v192.2M272 11.8v192.2M216.9 197.8h26.5M7.1 203.8h265.1" fill="none" stroke="#000" stroke-width=".38"/>
<path d="M206.8 178h65.4M207 177.8v6.4M7.3 184h264.9M71.2 184v19.8M71.2 193.9h145.7M140.5 193.9v9.9M216.9 184v19.8" fill="none" stroke="#000" stroke-width=".42"/>
<circle cx="120.8" cy="198.1" r=".69" fill="none" stroke="#000" stroke-width=".25"/>
<text font-size="8.1" x="244.9" y="198.7">4-RK-1</text>
<text font-size="4.8" x="91.6" y="200.1">UNA-CLAD</text>
<g font-size="4">
<text x="105.4" y="190.4">RAKE WITH HEMMED PANEL EDGE</text>
<text x="246.5" y="189">DETAIL NO.</text>
<text x="220" y="195.1">08/30/2013</text>
<text x="172.6" y="200.3">UC-4 RS</text>
</g>
<g font-size="3.4">
<text x="192.8" y="18.2">NOTES:</text>
<text x="194.6" y="22.7">1. REFER TO FIRESTONE WEBSITE FOR MOST</text>
<text x="198.9" y="26.7">CURRENT INFORMATION.</text>
<text x="194.7" y="31.6">2. REFER TO TECHNICAL INFORMATION SHEETS</text>
<text x="198.9" y="35.6">FOR FASCIA SIZES, ACCESSORIES, AND FINISHES</text>
<text x="198.9" y="39.6">AVAILABLE.</text>
<text x="194.3" y="44.5">3. REFER TO THE FIRESTONE TECHNICALDATABASE</text>
<text x="30.9" y="49.9">APPROPRIATE FIRESTONE FASTENER</text>
<text x="198.5" y="48.5">FOR FASTENER/METALCOMPATIBILITY.</text>
<text x="52" y="54.1">8&quot; (203.2mm) O.C. MAX.</text>
<text x="194.3" y="54.1">4. WOOD NAILER MUST BE INSTALLED TO MEET</text>
<text x="198.5" y="58.1">APPLICABLE BUILDING CODES OR 200LBS PER</text>
<text x="198.5" y="62.1">LINEAR FOOT MINIMUM IN ANY GIVEN DIRECTION.</text>
<text x="18.2" y="70.8">UC4PANEL (FIELD HEMOVER RAKE FLASHING)</text>
<text x="194.3" y="67.9">5. APPLICATION DETAILS ARE FOR ILLUSTRATION</text>
<text x="198.5" y="72.3">PURPOSES ONLY AND MAY NOT BE APPROPRIATE</text>
<text x="198.5" y="76.6">FOR ALL BUILDING DESIGNS AND CONDITIONS.</text>
<text x="45" y="88.3">WOOD NAILER (SEE NOTES)</text>
<text x="31.1" y="97.2">APPROPRIATE FIRESTONE FASTENER</text>
<text x="52.2" y="101.3">8&quot; (203.2mm) O.C. MAX.</text>
<text x="136.9" y="97.7">FIRESTONE INSULATION</text>
<text x="145.9" y="101.9">(OPTIONAL)</text>
<text x="27" y="107.6">FIRESTONE APPROVED UNDERLAYMENT</text>
<text x="63.5" y="114.3">KEEPER STRIP</text>
<text x="146.7" y="116.5">SUBSTRATE</text>
<text x="61.5" y="123">RAKE FLASHING</text>
<text x="130" y="136.6" transform="rotate(-90 130 136.6)">1&quot; MIN.</text>
<text x="133.4" y="139" transform="rotate(-90 133.4 139)">(25.4mm)</text>
<text x="209" y="166.8">FOR WARRANTY PERIODS GREATER THAN</text>
<text x="209.1" y="171">20YEARS REFER TO METAL QUICK SPECS</text>
<text x="209" y="175.1">FOR MINIMUMREQUIREMENTS.</text>
<text x="212.7" y="182.2">MAXIMUMWARRANTY: 20 YEARS</text>
</g>
<text font-size="3.2" fill="#f00" x="11.2" y="198.9">NOBODY COVERS YOU BETTER.</text>
<g font-size="2.9">
<text x="24.6" y="201.8">www.firestonebpco.com</text>
<text x="219.6" y="201.9">NOT TO SCALE</text>
</g>
<text font-size="2.7" x="23.4" y="195.1">BUILDING PRODUCTS</text>
<g font-size="2.3">
<text x="220.2" y="187.4">ISSUE / REVISION</text>
<text x="226.8" y="190.2">DATE:</text>
<text x="143.5" y="199.7">ACCEPTABLE SYSTEMS:</text>
</g>
<text font-size="1.6" fill="#f00" x="66.6" y="197.3">TM</text>
<text font-size="1.6" x="120.1" y="198.5">R</text>
</svg>
